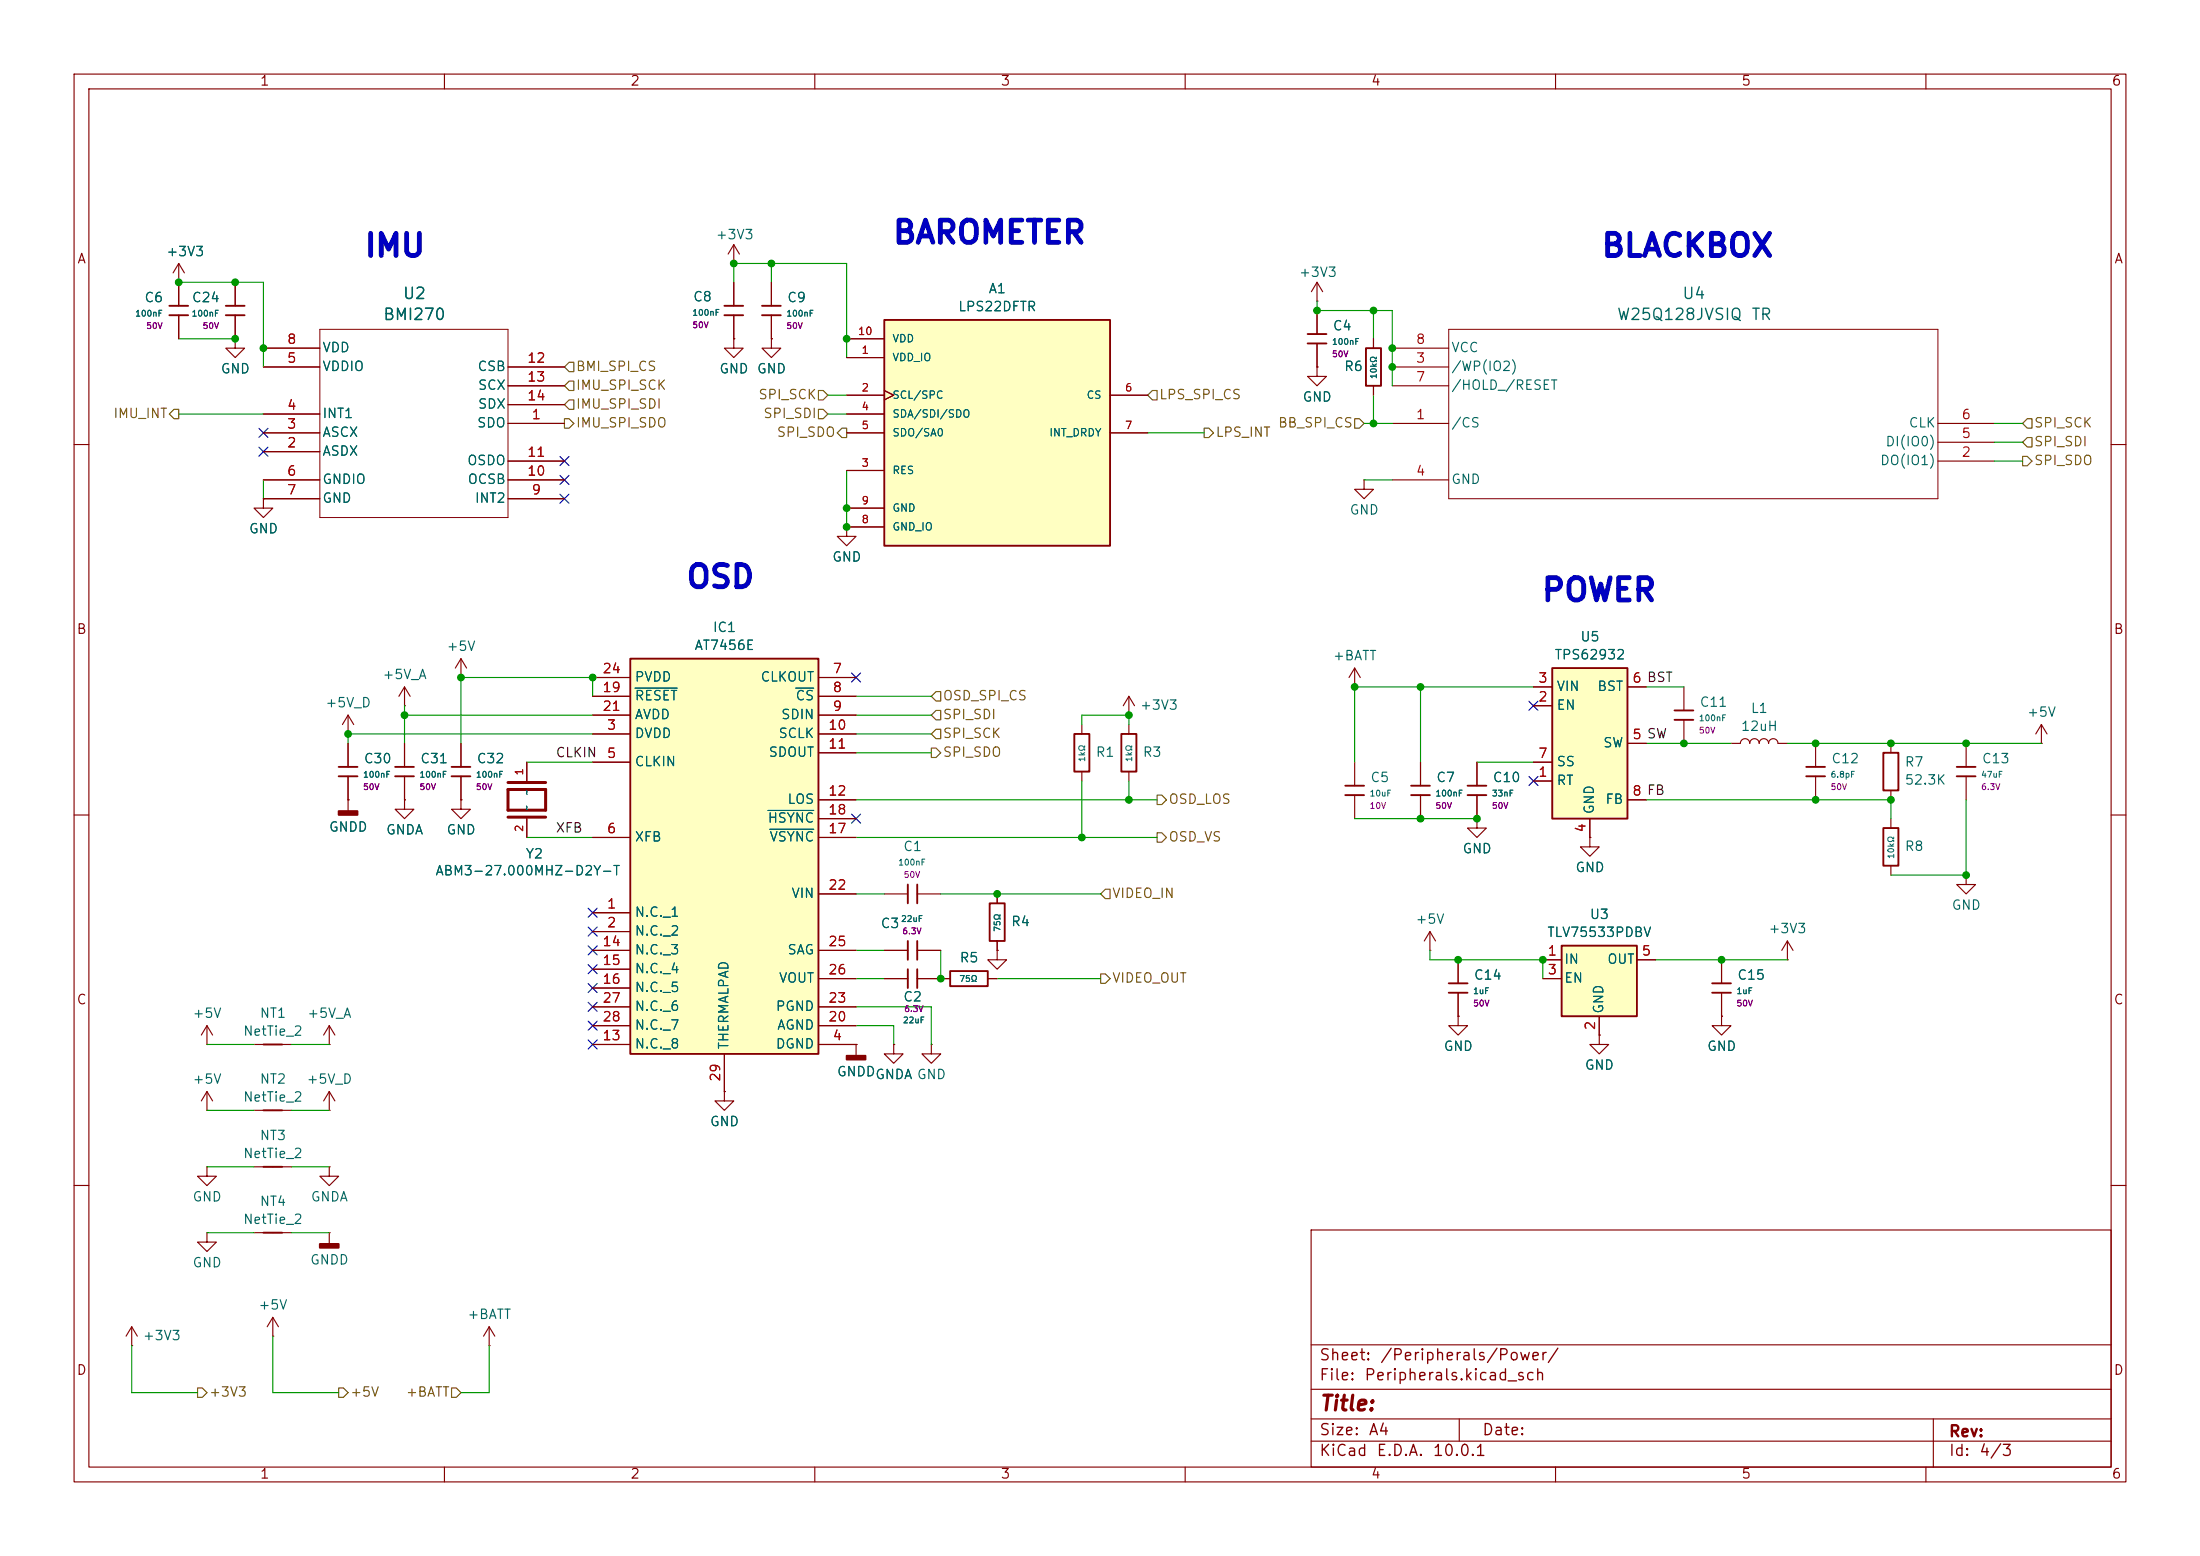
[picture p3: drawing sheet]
<svg xmlns="http://www.w3.org/2000/svg" width="297mm" height="210mm" viewBox="0 0 297 210" stroke-linecap="round" stroke-linejoin="round" font-family="sans-serif">
<g fill="none" stroke="#840000" stroke-width=".15">
<path d="M10 10h277v190h-277zM12 12h273v186h-273zM60 10v2M110 10v2M160 10v2M210 10v2M260 10v2M10 60h2M285 60h2M10 110h2M199.4 110.5v1.3h1.3l-1.3 1.2-1.3-1.2h1.3M199.4 110.5h.1"/>
<path d="M199.4 102.9v3.1M199.4 107.3v3.2M285 110h2M27.9 157.5v1.3h1.3l-1.3 1.2-1.2-1.2h1.2M27.9 157.5h.1M10 160h2M177 166h108v32h-108zM285 160h2M60 198v2M110 198v2M160 198v2M177 194.5h108"/>
<path d="M177 191.5h108M177 187.5h108M177 181.5h108M197 191.5v3M210 198v2M260 198v2M261 191.5v6.5"/>
</g>
<path d="M198.1 106h2.6M198.1 107.3h2.6" fill="none" stroke="#840000" stroke-width=".25"/>
<path d="M210.8 127.6h10.2v9.6h-10.2z" fill="#ffffc2"/>
<path d="M181.6 106h2.5M181.6 107.3h2.5M243.8 103.5h2.6M243.8 104.8h2.6M254.3 111.8h2v5h-2zM195.6 132.7h2.5M195.6 134h2.5M210.8 127.6h10.2v9.6h-10.2zM35.6 141h2.5M35.6 149.9h2.5M35.6 157.5h2.5M35.6 166.4h2.5" fill="none" stroke="#840000" stroke-width=".25"/>
<g fill="none" stroke="#840000" stroke-width=".15">
<path d="M177.8 49.5v1.3h1.3l-1.3 1.3-1.3-1.3h1.3M177.8 49.5h.1M182.9 102.9v3.1M182.9 107.3v3.2M245.1 100.3v3.2M245.1 104.8v3.2M255.3 110.5v1.3M255.3 116.8v1.3M265.4 118.1v1.3h1.3l-1.3 1.3-1.2-1.3h1.2M265.4 118.1h.1M27.9 138.4l-.7 1.3M27.9 138.4l.8 1.3"/>
<path d="M27.9 138.4v2.6M44.4 138.4l-.7 1.3M44.4 138.4l.8 1.3M44.4 138.4v2.6M193 128.3h.1M193 125.7l-.7 1.3M193 125.7l.8 1.3M193 125.7v2.6M196.8 137.2v1.2h1.3l-1.3 1.3-1.2-1.3h1.2M196.8 137.2h.1M196.8 129.5v3.2M196.8 134v3.2"/>
<path d="M208.3 129.5h2.5M208.3 132.1h2.5M215.9 139.7v1.3h1.3l-1.3 1.2-1.3-1.2h1.3M215.9 139.7h.1M215.9 137.2v2.5M221 129.5h2.5M27.9 141h.1M27.9 149.9h.1M27.9 147.3v2.6M27.9 147.3l-.7 1.3M27.9 147.3l.8 1.3M34.3 141h5.1"/>
<path d="M34.3 149.9h5.1M34.3 157.5h5.1M44.4 141h.1M44.4 149.9h.1M44.4 157.5v1.3h1.3l-1.3 1.2-1.2-1.2h1.2M44.4 157.5h.1M44.4 147.3v2.6M44.4 147.3l-.7 1.3M44.4 147.3l.8 1.3M115.6 141h.1M115.6 141v1.5M120.6 141v1.2h1.3l-1.3 1.3-1.2-1.3h1.2"/>
<path d="M120.6 141h.1M125.7 141v1.2h1.3l-1.3 1.3-1.2-1.3h1.2M125.7 141h.1M17.8 179.1l-.8 1.2M17.8 179.1l.7 1.2M17.8 179.1v2.5M34.3 166.4h5.1M36.8 177.8l-.7 1.3M36.8 177.8l.8 1.3M36.8 177.8v2.5M44.4 166.4h.1M44.4 166.4v1.5"/>
<path d="M66 179.1l-.7 1.2M66 179.1l.8 1.2M66 179.1v2.5M17.8 181.6h.1M36.8 180.3h.1M66 181.6h.1"/>
</g>
<g fill="#840000" stroke="#840000" stroke-width=".25">
<path d="M114.3 142.5h2.5v.5h-2.5z"/>
<path d="M43.2 167.9h2.5v.5h-2.5z"/>
</g>
<path d="M209.5 90.2h10.2v20.3h-10.2z" fill="#ffffc2"/>
<g fill="none" stroke="#840000" stroke-width=".25">
<path d="M22.9 41.3h2.5M22.9 42.5h2.5M30.5 41.3h2.5M30.5 42.5h2.5M209.5 90.2h10.2v20.3h-10.2zM190.5 106h2.5M190.5 107.3h2.5M122.6 127v2.5M122.6 130.8v2.6M123.8 127v2.5M123.8 130.8v2.6M128.3 131.1h5v2h-5z"/>
<path d="M133.6 121.9h2v5.1h-2z"/>
</g>
<g fill="none" stroke="#840000" stroke-width=".15">
<path d="M24.1 38.1h.1M24.1 35.6v5.7M24.1 35.6l-.7 1.2M24.1 35.6l.8 1.2M31.7 38.1v3.2M24.1 42.5v3.2M31.7 42.5v3.2M207 95.3h2.5M207 92.7h2.5M219.7 92.7h2.5M191.8 102.9v3.1M191.8 107.3v3.2"/>
<path d="M207 105.4h2.5M207 102.9h2.5M214.6 110.5v2.5M219.7 100.3h2.5M219.7 108h2.5M119.4 132.1h3.2M119.4 128.3h3.2M123.8 132.1h4.5M123.8 128.3h3.2M133.3 132.1h1.3M134.6 120.7v1.2M134.6 127v1.3"/>
<path d="M97.8 147.3v1.3h1.3l-1.3 1.3-1.3-1.3h1.3M97.8 147.3h.1M27.9 166.4v1.2h1.3l-1.3 1.3-1.2-1.3h1.2M27.9 166.4h.1"/>
</g>
<path d="M85.1 88.9h25.4v53.3h-25.4z" fill="#ffffc2"/>
<g fill="none" stroke="#840000" stroke-width=".25">
<path d="M85.1 88.9h25.4v53.3h-25.4zM145 99.1h2.1v5h-2.1zM151.4 99.1h2v5h-2zM226.1 95.9h2.5M226.1 97.2h2.5M45.7 103.5h2.6M45.7 104.8h2.6M53.3 103.5h2.6M53.3 104.8h2.6M61 103.5h2.5M61 104.8h2.5M122.6 119.4v2.5"/>
<path d="M123.8 119.4v2.5M264.2 103.5h2.5M264.2 104.8h2.5"/>
</g>
<g fill="none" stroke="#840000" stroke-width=".15">
<path d="M31.7 45.7v1.3h-1.2l1.2 1.3 1.3-1.3h-1.3M31.7 45.7h.1M35.6 58.4h7.6M35.6 55.9h7.6M35.6 49.5h7.6M35.6 47h7.6M68.6 57.2h7.6M68.6 49.5h7.6M68.6 52.1h7.6M68.6 54.6h7.6M99.1 45.7v1.3h1.2l-1.2 1.3-1.3-1.3h1.3M99.1 45.7h.1"/>
<path d="M104.1 45.7v1.3h1.3l-1.3 1.3-1.2-1.3h1.2M104.1 45.7h.1M188 57.2h7.6M188 49.5h7.6M188 47h7.6M188 52.1h7.6M261.6 57.2h7.6M261.6 59.7h7.6M35.6 67.3v1.3h1.2l-1.2 1.3-1.3-1.3h1.3M35.6 67.3h.1M35.6 61h7.6M35.6 64.8h7.6"/>
<path d="M35.6 67.3h7.6M68.6 64.8h7.6M68.6 67.3h7.6M68.6 62.2h7.6M188 64.8h7.6M261.6 62.2h7.6M47 99.1h.1M47 96.5l-.8 1.3M47 96.5l.8 1.3M47 96.5v2.6M54.6 95.3h.1M54.6 92.7v2.6"/>
<path d="M54.6 92.7l-.8 1.3M54.6 92.7l.8 1.3M62.2 91.4h.1M62.2 88.9l-.7 1.3M62.2 88.9l.8 1.3M62.2 88.9v2.5M80 99.1h5.1M80 91.4h5.1M80 94h5.1M80 96.5h5.1M110.5 99.1h5.1M110.5 91.4h5.1"/>
<path d="M110.5 94h5.1M110.5 96.5h5.1M146 97.8v1.3M152.4 96.5h.1M152.4 94l-.8 1.3M152.4 94l.8 1.3M152.4 94v2.5M152.4 97.8v1.3M227.3 92.7v3.2M227.3 97.2v3.1M275.6 97.8l-.8 1.3M275.6 97.8l.8 1.3"/>
<path d="M275.6 97.8v2.5M47 108h.1M47 100.3v3.2M47 104.8v4.7M54.6 108v1.2h1.3l-1.3 1.3-1.3-1.3h1.3M54.6 108h.1M54.6 100.3v3.2M54.6 104.8v3.2M62.2 108v1.2h1.3l-1.3 1.3-1.2-1.3h1.2M62.2 108h.1M62.2 100.3v3.2M62.2 104.8v3.2"/>
<path d="M71.1 102.9v2.5M71.1 110.5v2.5M80 102.9h5.1M80 113h5.1M110.5 113h5.1M110.5 101.6h5.1M110.5 108h5.1M110.5 110.5h5.1M146 104.1v1.3M152.4 104.1v1.3M233.7 100.3h1.2a.64 .64 0 0 1 .7-.6 .64 .64 0 0 1 .6 .6 .64 .64 0 0 1 .7-.6 .64 .64 0 0 1 .6 .6 .64 .64 0 0 1 .6-.6 .64 .64 0 0 1 .7 .6 .64 .64 0 0 1 .6-.6 .64 .64 0 0 1 .6 .6h1.3M265.4 100.3v3.2"/>
<path d="M265.4 104.8v3.2M275.6 100.3h.1M80 123.2h5.1M80 125.7h5.1M80 128.3h5.1M80 130.8h5.1M80 133.4h5.1M80 138.4h5.1M80 135.9h5.1M110.5 128.3h5.1M110.5 138.4h5.1M110.5 120.7h5.1"/>
<path d="M110.5 135.9h5.1M110.5 132.1h5.1M119.4 120.7h3.2M123.8 120.7h3.2M134.6 128.3v1.2h1.3l-1.3 1.3-1.3-1.3h1.3M134.6 128.3h.1M80 141h5.1M97.8 142.2v5.1M110.5 141h5.1"/>
</g>
<path d="M85.7 92.9h5.7M107.4 92.9h2.5M103.7 109.4h6.2M103.9 111.9h6" fill="none" stroke="#006464" stroke-width=".15"/>
<path d="M43.2 44.5h25.4v25.4h-25.4zM195.6 44.5h66v22.8h-66z" fill="none" stroke="#840000" stroke-width=".14"/>
<path d="M45.7 109.5h2.6v.5h-2.6z" fill="#840000" stroke="#840000" stroke-width=".25"/>
<path d="M68.6 105.6h5.1M68.6 106.6h5.1v2.7h-5.1zM68.6 110.3h5.1" fill="none" stroke="#840000" stroke-width=".41"/>
<path d="M119.4 43.2h30.5v30.5h-30.5z" fill="#ffffc2"/>
<path d="M97.8 41.3h2.5M97.8 42.5h2.5M102.9 41.3h2.5M102.9 42.5h2.5M119.4 43.2h30.5v30.5h-30.5zM176.5 45.1h2.6M176.5 46.4h2.6M184.4 47h2v5.1h-2zM254.3 101.6h2v5.1h-2zM231.1 132.7h2.6M231.1 134h2.6" fill="none" stroke="#840000" stroke-width=".25"/>
<g fill="none" stroke="#840000" stroke-width=".15">
<path d="M24.1 38.1h.1M24.1 38.1v3.2M31.7 38.1v3.2M99.1 35.6h.1M99.1 33v2.6M99.1 38.1v3.2M99.1 33l-.8 1.3M99.1 33l.7 1.3M104.1 38.1v3.2M177.8 38.1l-.8 1.3M177.8 38.1l.8 1.3M177.8 38.1v2.5"/>
<path d="M24.1 42.5v3.2M31.7 45.7h.1M31.7 42.5v3.2M35.6 55.9h7.6M35.6 58.4h7.6M35.6 49.5h7.6M35.6 47h7.6M68.6 57.2h7.6M68.6 49.5h7.6M68.6 52.1h7.6M68.6 54.6h7.6M99.1 45.7h.1"/>
<path d="M99.1 42.5v3.2M104.1 45.7h.1M104.1 42.5v3.2M114.3 48.3h5.1M114.3 53.3h5.1M114.3 55.9h5.1M114.3 58.4h5.1M114.3 45.7h5.1M119.4 52.7l1.2 .6-1.2 .7M149.9 53.3h5M149.9 58.4h5M177.8 40.6h.1"/>
<path d="M177.8 49.5h.1M177.8 41.9v3.2M177.8 46.4v3.1M185.4 45.7v1.3M185.4 52.1v1.2M35.6 67.3h.1M35.6 61h7.6M35.6 64.8h7.6M35.6 67.3h7.6M68.6 64.8h7.6M68.6 67.3h7.6M68.6 62.2h7.6"/>
<path d="M114.3 71.1v1.3h1.3l-1.3 1.3-1.3-1.3h1.3M114.3 71.1h.1M114.3 63.5h5.1M114.3 71.1h5.1M114.3 68.6h5.1M184.1 64.8v1.2h1.3l-1.3 1.3-1.2-1.3h1.2M184.1 64.8h.1M80 99.1h5.1M80 91.4h5.1M80 94h5.1M80 96.5h5.1M110.5 99.1h5.1"/>
<path d="M110.5 91.4h5.1M110.5 94h5.1M110.5 96.5h5.1M182.9 92.7h.1M182.9 90.2l-.8 1.2M182.9 90.2l.7 1.2M182.9 90.2v2.5M207 95.3h2.5M207 92.7h2.5M219.7 92.7h2.5M47 108h.1M47 100.3v3.2"/>
<path d="M47 104.8v3.2M54.6 108h.1M54.6 100.3v3.2M54.6 104.8v3.2M62.2 108h.1M62.2 100.3v3.2M62.2 104.8v3.2M71.1 102.9v2.5M71.1 110.5v2.5M80 102.9h5.1M80 113h5.1M110.5 113h5.1"/>
<path d="M110.5 101.6h5.1M110.5 108h5.1M110.5 110.5h5.1M191.8 102.9v3.1M191.8 107.3v3.2M199.4 110.5h.1M199.4 102.9v3.1M199.4 107.3v3.2M207 102.9h2.5M207 105.4h2.5M214.6 113v1.3h1.3l-1.3 1.3-1.2-1.3h1.2M214.6 113h.1"/>
<path d="M214.6 110.5v2.5M219.7 108h2.5M219.7 100.3h2.5M255.3 100.3v1.3M255.3 106.7v1.3M80 123.2h5.1M80 125.7h5.1M80 128.3h5.1M80 130.8h5.1M80 133.4h5.1M80 138.4h5.1M80 135.9h5.1"/>
<path d="M110.5 128.3h5.1M110.5 138.4h5.1M110.5 120.7h5.1M110.5 135.9h5.1M110.5 132.1h5.1M119.4 128.3h3.2M119.4 132.1h3.2M123.8 128.3h3.2M123.8 132.1h4.5M133.3 132.1h1.3M134.6 128.3h.1M134.6 120.7v1.2"/>
<path d="M134.6 127v1.3M196.8 137.2h.1M196.8 129.5v3.2M196.8 134v3.2M208.3 132.1h2.5M208.3 129.5h2.5M215.9 139.7h.1M215.9 137.2v2.5M221 129.5h2.5M232.4 137.2v1.2h1.3l-1.3 1.3-1.3-1.3h1.3M232.4 137.2h.1M232.4 129.5v3.2"/>
<path d="M232.4 134v3.2M241.3 129.5h.1M241.3 127l-.8 1.3M241.3 127l.8 1.3M241.3 127v2.5M80 141h5.1M97.8 147.3h.1M97.8 142.2v5.1M110.5 141h5.1M115.6 141h.1M120.6 141h.1"/>
</g>
<g fill="none" stroke="#725600" stroke-width=".15">
<path d="M23.5 55.2h.6v1.3h-.6l-.6-.6zM76.2 56.5h.6l.7 .7-.7 .6h-.6zM76.8 51.4h.7v1.3h-.7l-.6-.6zM76.8 54h.7v1.2h-.7l-.6-.6zM76.8 48.9h.7v1.3h-.7l-.6-.7zM110.5 55.2h.6l.7 .7-.7 .6h-.6zM110.5 52.7h.6l.7 .6-.7 .7h-.6zM113.7 57.8h.6v1.3h-.6l-.7-.7zM154.9 53.3l.7-.6h.6v1.3h-.6zM162.6 57.8h.6l.6 .6-.6 .7h-.6zM182.9 56.5h.6l.6 .7-.6 .6h-.6zM273.7 59.1h.6v1.2h-.6l-.7-.6z"/>
<path d="M273.7 56.5h.6v1.3h-.6l-.7-.6zM273 61.6h.7l.6 .6-.6 .7h-.7zM126.4 95.9h.6v1.3h-.6l-.7-.7zM126.4 98.4h.6v1.3h-.6l-.7-.6zM126.4 93.3h.6v1.3h-.6l-.7-.6zM125.7 101h.7l.6 .6-.6 .6h-.7zM156.2 112.4h.6l.7 .6-.7 .7h-.6zM156.2 107.3h.6l.7 .7-.7 .6h-.6zM148.6 131.4h.6l.7 .7-.7 .6h-.6zM149.2 120h.7v1.3h-.7l-.6-.6zM26.7 187.3h.6l.6 .7-.6 .6h-.6zM45.7 187.3h.7l.6 .7-.6 .6h-.7z"/>
<path d="M61 187.3h.6l.6 .7-.6 .6h-.6z"/>
</g>
<g fill="none" stroke="#009600" stroke-width=".15">
<path d="M24.1 38.1h11.5v11.4M99.1 38.1v-2.5h15.2v12.7M104.1 35.6v2.5M24.1 55.9h11.5M24.1 45.7h7.6M111.8 55.9h2.5M111.8 53.3h2.5M154.9 58.4h7.7M177.8 40.6v1.3h10.2v10.2M184.1 57.2h3.9M185.4 41.9v3.8M185.4 53.3v3.9"/>
<path d="M269.2 57.2h3.8M269.2 59.7h3.8M35.6 64.8v2.5M114.3 63.5v7.6M184.1 64.8h3.9M269.2 62.2h3.8M54.6 96.5h25.4M54.6 95.3v5M80 94v-2.6h-17.8v8.9M80 99.1h-33v1.2M115.6 99.1h10.1M115.6 96.5h10.1"/>
<path d="M115.6 94h10.1M146 97.8v-1.3h6.4v1.3M191.8 92.7v10.2M207 92.7h-24.1v10.2M222.2 92.7h5.1M71.1 113h8.9M71.1 102.9h8.9M115.6 108h40.6M115.6 113h40.6M115.6 101.6h10.1M146 105.4v7.6M152.4 105.4v2.6"/>
<path d="M182.9 110.5h16.5M199.4 102.9h7.6M222.2 108h33.1v2.5M222.2 100.3h11.5M241.3 100.3h34.3M265.4 108v10.1h-10.1M115.6 128.3h3.8M115.6 135.9h10.1v5.1M115.6 138.4h5v2.6M115.6 120.7h3.8M115.6 132.1h3.8M127 128.3v3.8"/>
<path d="M127 120.7h21.6M134.6 132.1h14M193 128.3v1.2h15.3v2.6M223.5 129.5h17.8M27.9 141h6.4M27.9 149.9h6.4M27.9 157.5h6.4M39.4 141h5M39.4 149.9h5M39.4 157.5h5M27.9 166.4h6.4M39.4 166.4h5"/>
<path d="M17.8 181.6v6.4h8.9M36.8 180.3v7.7h8.9M66 181.6v6.4h-3.8"/>
</g>
<g fill="none" stroke="#000084" stroke-width=".15">
<path d="M35 57.8l1.2 1.2M36.2 57.8l-1.2 1.2M35 60.4l1.2 1.2M36.2 60.4l-1.2 1.2M75.6 61.6l1.2 1.2M75.6 64.2l1.2 1.2M75.6 66.7l1.2 1.2M76.8 61.6l-1.2 1.2M76.8 64.2l-1.2 1.2M76.8 66.7l-1.2 1.2M115 90.8l1.2 1.2M116.2 90.8l-1.2 1.2"/>
<path d="M206.4 94.6l1.2 1.3M207.6 94.6l-1.2 1.3M115 109.9l1.2 1.2M116.2 109.9l-1.2 1.2M206.4 104.8l1.2 1.2M207.6 104.8l-1.2 1.2M79.4 122.6l1.2 1.2M79.4 137.8l1.2 1.2M79.4 127.7l1.2 1.2M79.4 130.2l1.2 1.2M79.4 132.7l1.2 1.3M79.4 135.3l1.2 1.2"/>
<path d="M79.4 125.1l1.2 1.2M80.6 122.6l-1.2 1.2M80.6 137.8l-1.2 1.2M80.6 127.7l-1.2 1.2M80.6 130.2l-1.2 1.2M80.6 132.7l-1.2 1.3M80.6 135.3l-1.2 1.2M80.6 125.1l-1.2 1.2M79.4 140.4l1.2 1.2M80.6 140.4l-1.2 1.2"/>
</g>
<path d="M85.7 92.9h5.7M107.4 92.9h2.5M103.7 109.4h6.2M103.9 111.9h6" fill="none" stroke="#006464" stroke-width=".15"/>
<g fill="#009600" stroke="#009600" stroke-width=".14">
<circle cx="24.1" cy="38.1" r=".46"/>
<circle cx="31.7" cy="38.1" r=".46"/>
<circle cx="35.6" cy="47" r=".46"/>
<circle cx="31.7" cy="45.7" r=".46"/>
<circle cx="114.3" cy="45.7" r=".46"/>
<circle cx="114.3" cy="68.6" r=".46"/>
<circle cx="114.3" cy="71.1" r=".46"/>
<circle cx="104.1" cy="35.6" r=".46"/>
<circle cx="99.1" cy="35.6" r=".46"/>
<circle cx="127" cy="132.1" r=".46"/>
<circle cx="134.6" cy="120.7" r=".46"/>
<circle cx="62.2" cy="91.4" r=".46"/>
<circle cx="80" cy="91.4" r=".46"/>
<circle cx="47" cy="99.1" r=".46"/>
<circle cx="54.6" cy="96.5" r=".46"/>
<circle cx="152.4" cy="96.5" r=".46"/>
<circle cx="152.4" cy="108" r=".46"/>
<circle cx="146" cy="113" r=".46"/>
<circle cx="191.8" cy="110.5" r=".46"/>
<circle cx="227.3" cy="100.3" r=".46"/>
<circle cx="245.1" cy="108" r=".46"/>
<circle cx="245.1" cy="100.3" r=".46"/>
<circle cx="255.3" cy="108" r=".46"/>
<circle cx="265.4" cy="118.1" r=".46"/>
<circle cx="208.3" cy="129.5" r=".46"/>
<circle cx="196.8" cy="129.5" r=".46"/>
<circle cx="199.4" cy="110.5" r=".46"/>
<circle cx="232.4" cy="129.5" r=".46"/>
<circle cx="255.3" cy="100.3" r=".46"/>
<circle cx="265.4" cy="100.3" r=".46"/>
<circle cx="185.4" cy="57.2" r=".46"/>
<circle cx="185.4" cy="41.9" r=".46"/>
<circle cx="177.8" cy="41.9" r=".46"/>
<circle cx="182.9" cy="92.7" r=".46"/>
<circle cx="191.8" cy="92.7" r=".46"/>
<circle cx="188" cy="47" r=".46"/>
<circle cx="188" cy="49.5" r=".46"/>
</g>
<g font-size="3" fill="#0000c2">
<text x="49" y="35.4">IMU</text>
<text x="120.4" y="33.6">BAROMETER</text>
<text x="216" y="35.4">BLACKBOX</text>
<text x="92.5" y="80.1">OSD</text>
<text x="207.9" y="81.9">POWER</text>
</g>
<text font-size="2" fill="#840000" x="178" y="190.9">Title:</text>
<g font-size="1.5" fill="#006464">
<text x="54.3" y="40.7">U2</text>
<text x="227" y="40.7">U4</text>
<text x="51.6" y="43.6">BMI270</text>
<text x="218.2" y="43.6">W25Q128JVSIQ</text>
<text x="236.3" y="43.6">TR</text>
</g>
<g font-size="1.5" fill="#840000">
<text x="178" y="184">Sheet:</text>
<text x="186.2" y="184">/Peripherals/Power/</text>
<text x="178" y="186.7">File:</text>
<text x="184.1" y="186.7">Peripherals.kicad_sch</text>
<text x="178" y="196.9">KiCad</text>
<text x="178" y="194.1">Size:</text>
<text x="184.7" y="194.1">A4</text>
<text x="185.7" y="196.9">E.D.A.</text>
<text x="193.3" y="196.9">10.0.1</text>
<text x="200" y="194.1">Date:</text>
<text x="263" y="194.3">Rev:</text>
<text x="263" y="196.9">Id:</text>
<text x="267.1" y="196.9">4/3</text>
</g>
<g font-size="1.3" fill="#840000">
<text x="35" y="11.9">1</text>
<text x="85" y="11.9">2</text>
<text x="135" y="11.9">3</text>
<text x="185" y="11.9">4</text>
<text x="235" y="11.9">5</text>
<text x="285" y="11.9">6</text>
<text x="10.3" y="35.9">A</text>
<text x="285.3" y="35.9">A</text>
<text x="10.3" y="85.9">B</text>
<text x="285.3" y="85.9">B</text>
<text x="10.3" y="135.9">C</text>
<text x="285.3" y="135.9">C</text>
<text x="10.3" y="185.9">D</text>
<text x="285.3" y="185.9">D</text>
<text x="35" y="199.9">1</text>
<text x="85" y="199.9">2</text>
<text x="135" y="199.9">3</text>
<text x="185" y="199.9">4</text>
<text x="235" y="199.9">5</text>
<text x="285" y="199.9">6</text>
</g>
<g font-size="1.3" fill="#006464">
<text x="22.4" y="34.9">+3V3</text>
<text x="96.5" y="32.6">+3V3</text>
<text x="19.4" y="41.1">C6</text>
<text x="25.8" y="41.1">C24</text>
<text x="93.5" y="41">C8</text>
<text x="106.2" y="41.1">C9</text>
<text x="133.4" y="39.9">A1</text>
<text x="175.3" y="37.7">+3V3</text>
<text x="43.4" y="47.9">VDD</text>
<text x="129.3" y="42.3">LPS22DFTR</text>
<text x="179.8" y="44.9">C4</text>
<text x="195.8" y="47.9">VCC</text>
<text x="29.7" y="50.7">GND</text>
<text x="43.4" y="50.4">VDDIO</text>
<text x="64.4" y="50.4">CSB</text>
<text x="64.4" y="52.9">SCX</text>
<text x="97" y="50.7">GND</text>
<text x="102.1" y="50.7">GND</text>
<text x="181.4" y="50.4">R6</text>
<text x="195.8" y="50.4">/WP(IO2)</text>
<text x="195.8" y="52.9">/HOLD_/RESET</text>
<text x="43.4" y="59.3">ASCX</text>
<text x="43.4" y="56.7">INT1</text>
<text x="64.3" y="58">SDO</text>
<text x="64.4" y="55.5">SDX</text>
<text x="175.8" y="54.5">GND</text>
<text x="195.8" y="58">/CS</text>
<text x="257.6" y="58">CLK</text>
<text x="43.4" y="61.8">ASDX</text>
<text x="43.4" y="65.6">GNDIO</text>
<text x="63" y="63.1">OSDO</text>
<text x="63" y="65.6">OCSB</text>
<text x="195.8" y="65.6">GND</text>
<text x="253.7" y="63.1">DO(IO1)</text>
<text x="254.4" y="60.6">DI(IO0)</text>
<text x="43.4" y="68.2">GND</text>
<text x="64" y="68.2">INT2</text>
<text x="182.1" y="69.8">GND</text>
<text x="33.5" y="72.3">GND</text>
<text x="112.3" y="76.1">GND</text>
<text x="60.2" y="88.2">+5V</text>
<text x="93.7" y="88">AT7456E</text>
<text x="96.1" y="85.6">IC1</text>
<text x="179.8" y="89.4">+BATT</text>
<text x="209.8" y="89.3">TPS62932</text>
<text x="213.3" y="86.9">U5</text>
<text x="43.8" y="95.8">+5V_D</text>
<text x="51.5" y="92">+5V_A</text>
<text x="85.6" y="94.8">RESET</text>
<text x="85.6" y="92.3">PVDD</text>
<text x="102.6" y="92.3">CLKOUT</text>
<text x="107.3" y="94.8">CS</text>
<text x="210.1" y="93.6">VIN</text>
<text x="215.6" y="93.6">BST</text>
<text x="229.4" y="95.7">C11</text>
<text x="85.6" y="99.9">DVDD</text>
<text x="85.6" y="97.4">AVDD</text>
<text x="105" y="99.9">SCLK</text>
<text x="105.4" y="97.4">SDIN</text>
<text x="153.8" y="96.1">+3V3</text>
<text x="210.1" y="96.1">EN</text>
<text x="216.3" y="101.2">SW</text>
<text x="234.9" y="99">12uH</text>
<text x="236.3" y="96.5">L1</text>
<text x="273.6" y="97.1">+5V</text>
<text x="49" y="103.3">C30</text>
<text x="56.7" y="103.3">C31</text>
<text x="64.3" y="103.3">C32</text>
<text x="85.6" y="103.7">CLKIN</text>
<text x="103.7" y="102.5">SDOUT</text>
<text x="147.8" y="102.5">R1</text>
<text x="154.2" y="102.5">R3</text>
<text x="184.9" y="105.9">C5</text>
<text x="193.8" y="105.9">C7</text>
<text x="201.4" y="105.9">C10</text>
<text x="210.1" y="106.3">RT</text>
<text x="210.1" y="103.7">SS</text>
<text x="247.2" y="103.3">C12</text>
<text x="257.1" y="103.8">R7</text>
<text x="257.1" y="106.2">52.3K</text>
<text x="267.5" y="103.3">C13</text>
<text x="44.3" y="112.6">GNDD</text>
<text x="52" y="112.9">GNDA</text>
<text x="60.2" y="112.9">GND</text>
<text x="85.6" y="113.9">XFB</text>
<text x="103.5" y="111.4">HSYNC</text>
<text x="103.8" y="113.9">VSYNC</text>
<text x="106.2" y="108.8">LOS</text>
<text x="215.5" y="110" transform="rotate(-90 215.5 110)">GND</text>
<text x="216.6" y="108.8">FB</text>
<text x="58.7" y="118.5">ABM3-27.000MHZ-D2Y-T</text>
<text x="70.9" y="116.2">Y2</text>
<text x="121.8" y="115.2">C1</text>
<text x="197.4" y="115.5">GND</text>
<text x="212.6" y="118">GND</text>
<text x="257.1" y="115.2">R8</text>
<text x="85.6" y="124.1">N.C._1</text>
<text x="106.8" y="121.5">VIN</text>
<text x="118.8" y="125.6">C3</text>
<text x="136.4" y="125.3">R4</text>
<text x="191" y="125">+5V</text>
<text x="214.5" y="124.4">U3</text>
<text x="263.4" y="123.1">GND</text>
<text x="85.6" y="126.6">N.C._2</text>
<text x="85.6" y="129.1">N.C._3</text>
<text x="85.6" y="131.7">N.C._4</text>
<text x="106.2" y="129.1">SAG</text>
<text x="129.5" y="130.2">R5</text>
<text x="208.8" y="126.8">TLV75533PDBV</text>
<text x="211.1" y="130.4">IN</text>
<text x="216.9" y="130.4">OUT</text>
<text x="238.7" y="126.3">+3V3</text>
<text x="25.9" y="137.7">+5V</text>
<text x="35" y="137.7">NT1</text>
<text x="41.4" y="137.7">+5V_A</text>
<text x="85.6" y="134.2">N.C._5</text>
<text x="85.6" y="136.8">N.C._6</text>
<text x="104.6" y="136.8">PGND</text>
<text x="105.1" y="132.9">VOUT</text>
<text x="121.8" y="135.5">C2</text>
<text x="198.9" y="132.5">C14</text>
<text x="211.1" y="132.9">EN</text>
<text x="216.8" y="136.9" transform="rotate(-90 216.8 136.9)">GND</text>
<text x="234.5" y="132.5">C15</text>
<text x="32.7" y="140.1">NetTie_2</text>
<text x="85.6" y="141.8">N.C._8</text>
<text x="85.6" y="139.3">N.C._7</text>
<text x="98.7" y="141.7" transform="rotate(-90 98.7 141.7)">THERMALPAD</text>
<text x="104.6" y="141.8">DGND</text>
<text x="104.8" y="139.3">AGND</text>
<text x="194.8" y="142.2">GND</text>
<text x="230.4" y="142.2">GND</text>
<text x="25.9" y="146.6">+5V</text>
<text x="32.7" y="149">NetTie_2</text>
<text x="35" y="146.6">NT2</text>
<text x="41.3" y="146.6">+5V_D</text>
<text x="112.9" y="145.6">GNDD</text>
<text x="118.1" y="146">GNDA GND</text>
<text x="118.1" y="146">GNDA</text>
<text x="213.9" y="144.7">GND</text>
<text x="35" y="154.2">NT3</text>
<text x="95.8" y="152.3">GND</text>
<text x="32.7" y="156.6">NetTie_2</text>
<text x="25.9" y="162.5">GND</text>
<text x="32.7" y="165.5">NetTie_2</text>
<text x="35" y="163.1">NT4</text>
<text x="41.9" y="162.5">GNDA</text>
<text x="25.9" y="171.4">GND</text>
<text x="41.8" y="171">GNDD</text>
<text x="34.8" y="177.1">+5V</text>
<text x="63" y="178.3">+BATT</text>
<text x="19.2" y="181.2">+3V3</text>
</g>
<g font-size="1.3" fill="#a90000">
<text x="38.7" y="46.7">8</text>
<text x="191.1" y="46.7">8</text>
<text x="38.7" y="49.3">5</text>
<text x="71.1" y="49.3">12</text>
<text x="71.1" y="51.8">13</text>
<text x="191.1" y="49.3">3</text>
<text x="191.1" y="51.8">7</text>
<text x="38.7" y="58.2">3</text>
<text x="38.7" y="55.6">4</text>
<text x="71.1" y="54.4">14</text>
<text x="71.7" y="56.9">1</text>
<text x="191.1" y="56.9">1</text>
<text x="264.7" y="59.4">5</text>
<text x="264.7" y="56.9">6</text>
<text x="38.7" y="60.7">2</text>
<text x="38.7" y="64.5">6</text>
<text x="71.1" y="64.5">10</text>
<text x="71.1" y="62">11</text>
<text x="191.1" y="64.5">4</text>
<text x="264.7" y="62">2</text>
<text x="38.7" y="67.1">7</text>
<text x="71.7" y="67.1">9</text>
<text x="81.2" y="93.7">19</text>
<text x="81.2" y="91.2">24</text>
<text x="112.3" y="91.2">7</text>
<text x="112.3" y="93.7">8</text>
<text x="207.6" y="95">2</text>
<text x="207.6" y="92.5">3</text>
<text x="220.3" y="92.5">6 BST</text>
<text x="220.3" y="92.5">6</text>
<text x="81.2" y="96.3">21</text>
<text x="81.8" y="98.8">3</text>
<text x="111.7" y="98.8">10</text>
<text x="111.7" y="101.3">11</text>
<text x="112.3" y="96.3">9</text>
<text x="220.3" y="100.1">5 SW</text>
<text x="220.3" y="100.1">5</text>
<text x="81.8" y="102.6">5</text>
<text x="111.7" y="107.7">12</text>
<text x="207.6" y="105.2">1</text>
<text x="207.6" y="102.6">7</text>
<text x="220.3" y="107.7">8 FB</text>
<text x="220.3" y="107.7">8</text>
<text x="81.8" y="112.8">6</text>
<text x="111.7" y="112.8">17</text>
<text x="111.7" y="110.2">18</text>
<text x="214.4" y="112.5" transform="rotate(-90 214.4 112.5)">4</text>
<text x="81.8" y="122.9">1</text>
<text x="81.8" y="125.5">2</text>
<text x="111.7" y="120.4">22</text>
<text x="81.2" y="128">14</text>
<text x="81.2" y="130.6">15</text>
<text x="111.7" y="128">25</text>
<text x="111.7" y="131.8">26</text>
<text x="208.8" y="129.3">1</text>
<text x="208.8" y="131.8">3</text>
<text x="221.5" y="129.3">5</text>
<text x="81.2" y="133.1">16</text>
<text x="81.2" y="135.6">27</text>
<text x="111.7" y="135.6">23</text>
<text x="81.2" y="140.7">13</text>
<text x="81.2" y="138.2">28</text>
<text x="111.7" y="138.2">20</text>
<text x="112.3" y="140.7">4</text>
<text x="215.6" y="139.1" transform="rotate(-90 215.6 139.1)">2</text>
<text x="97.5" y="146.1" transform="rotate(-90 97.5 146.1)">29</text>
</g>
<g font-size="1.3" fill="#725600">
<text x="77.7" y="52.9">IMU_SPI_SCK</text>
<text x="77.7" y="50.4">BMI_SPI_CS</text>
<text x="15.2" y="56.7">IMU_INT</text>
<text x="77.7" y="58">IMU_SPI_SDO</text>
<text x="77.7" y="55.5">IMU_SPI_SDI</text>
<text x="102.3" y="54.2">SPI_SCK</text>
<text x="103" y="56.7">SPI_SDI</text>
<text x="104.8" y="59.3">SPI_SDO</text>
<text x="156.4" y="54.2">LPS_SPI_CS</text>
<text x="164" y="59.3">LPS_INT</text>
<text x="172.4" y="58">BB_SPI_CS</text>
<text x="274.5" y="58">SPI_SCK</text>
<text x="274.5" y="60.6">SPI_SDI</text>
<text x="274.5" y="63.1">SPI_SDO</text>
<text x="127.2" y="94.8">OSD_SPI_CS</text>
<text x="127.2" y="97.4">SPI_SDI</text>
<text x="127.2" y="99.9">SPI_SCK</text>
<text x="127.2" y="102.5">SPI_SDO</text>
<text x="157.7" y="113.9">OSD_VS</text>
<text x="157.7" y="108.8">OSD_LOS</text>
<text x="150.1" y="121.5">VIDEO_IN</text>
<text x="150.1" y="132.9">VIDEO_OUT</text>
<text x="28.1" y="188.8">+3V3</text>
<text x="47.2" y="188.8">+5V</text>
<text x="54.7" y="188.8">+BATT</text>
</g>
<g font-size="1.3" fill="#0f0f0f">
<text x="74.9" y="102.5">CLKIN</text>
<text x="74.9" y="112.7">XFB</text>
</g>
<g font-size="1" fill="#a90000">
<text x="115.7" y="45.5">10</text>
<text x="116.2" y="48">1</text>
<text x="116.2" y="53.1">2</text>
<text x="151.8" y="53.1">6</text>
<text x="116.2" y="55.6">4</text>
<text x="116.2" y="58.2">5</text>
<text x="151.8" y="58.2">7</text>
<text x="116.2" y="63.2">3</text>
<text x="116.2" y="70.9">8</text>
<text x="116.2" y="68.3">9</text>
<text x="70.9" y="104.8" transform="rotate(-90 70.9 104.8)">1</text>
<text x="70.9" y="112.4" transform="rotate(-90 70.9 112.4)">2</text>
</g>
<g font-size="1" fill="#006464">
<text x="120.4" y="46.5">VDD</text>
<text x="120.4" y="49">VDD_IO</text>
<text x="120.4" y="54.1">SCL/SPC</text>
<text x="120.4" y="56.6">SDA/SDI/SDO</text>
<text x="120.4" y="59.2">SDO/SA0</text>
<text x="141.6" y="59.2">INT_DRDY</text>
<text x="146.6" y="54.1">CS</text>
<text x="120.4" y="64.2">RES</text>
<text x="120.4" y="71.9">GND_IO</text>
<text x="120.4" y="69.3">GND</text>
<text x="71.9" y="107.4" transform="rotate(-90 71.9 107.4)">~</text>
<text x="71.9" y="109.5" transform="rotate(-90 71.9 109.5)">~</text>
</g>
<g font-size=".8" fill="#006464">
<text x="18.2" y="42.9">100nF</text>
<text x="25.8" y="42.9">100nF</text>
<text x="93.4" y="42.8">100nF</text>
<text x="106.1" y="42.9">100nF</text>
<text x="179.8" y="46.7">100nF</text>
<text x="186" y="51.2" transform="rotate(-90 186 51.2)">10kΩ</text>
<text x="229.3" y="97.5">100nF</text>
<text x="48.9" y="105.1">100nF</text>
<text x="56.6" y="105.1">100nF</text>
<text x="64.2" y="105.1">100nF</text>
<text x="146.7" y="102.9" transform="rotate(-90 146.7 102.9)">1kΩ</text>
<text x="153" y="102.9" transform="rotate(-90 153 102.9)">1kΩ</text>
<text x="184.8" y="107.7">10uF</text>
<text x="193.7" y="107.7">100nF</text>
<text x="201.3" y="107.7">33nF</text>
<text x="247.1" y="105.1">6.8pF</text>
<text x="267.4" y="105.1">47uF</text>
<text x="121.2" y="117">100nF</text>
<text x="255.9" y="116" transform="rotate(-90 255.9 116)">10kΩ</text>
<text x="121.6" y="124.6">22uF</text>
<text x="135.2" y="125.8" transform="rotate(-90 135.2 125.8)">75Ω</text>
<text x="129.4" y="132.7">75Ω</text>
<text x="198.8" y="134.4">1uF</text>
<text x="234.4" y="134.4">1uF</text>
<text x="121.8" y="138.3">22uF</text>
</g>
<g font-size=".8" fill="#840084">
<text x="19.7" y="44.6">50V</text>
<text x="27.3" y="44.6">50V</text>
<text x="93.4" y="44.5">50V</text>
<text x="106.1" y="44.6">50V</text>
<text x="179.8" y="48.4">50V</text>
<text x="229.3" y="99.2">50V</text>
<text x="48.9" y="106.8">50V</text>
<text x="56.6" y="106.8">50V</text>
<text x="64.2" y="106.8">50V</text>
<text x="247.1" y="106.8">50V</text>
<text x="267.4" y="106.8">6.3V</text>
<text x="184.8" y="109.4">10V</text>
<text x="193.7" y="109.4">50V</text>
<text x="201.3" y="109.4">50V</text>
<text x="121.9" y="118.7">50V</text>
<text x="121.7" y="126.3">6.3V</text>
<text x="122" y="136.8">6.3V</text>
<text x="198.8" y="136">50V</text>
<text x="234.4" y="136">50V</text>
</g>
</svg>
